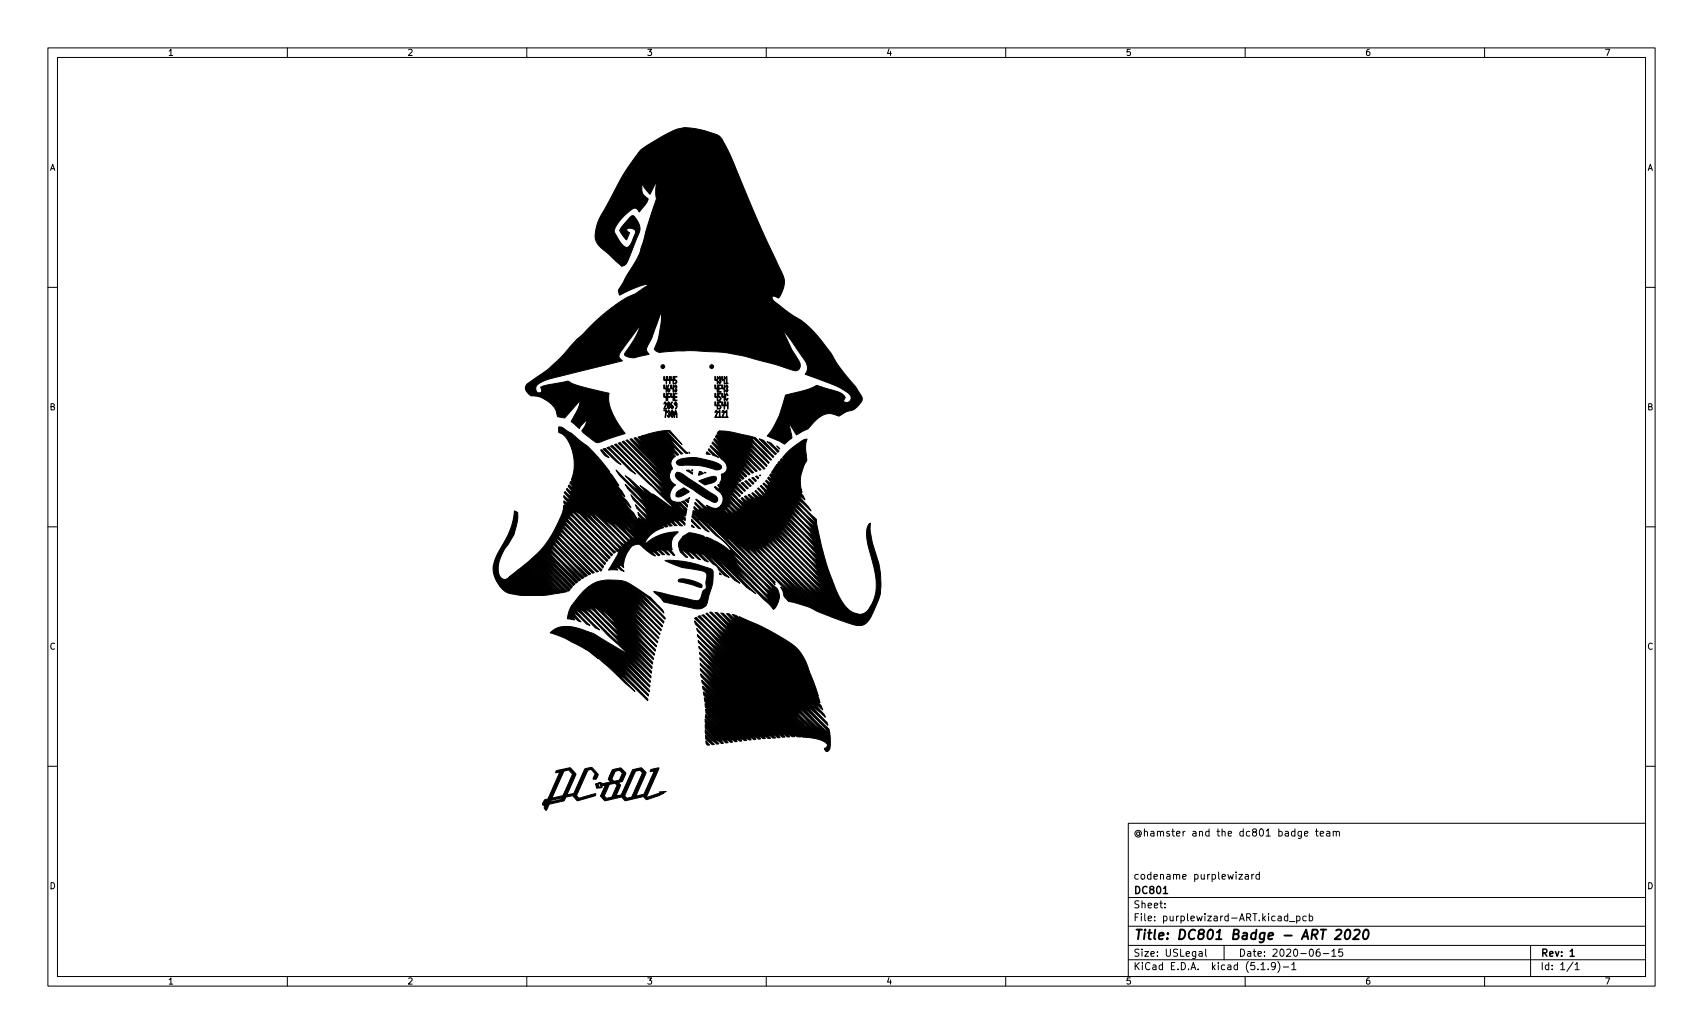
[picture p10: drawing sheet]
<svg xmlns="http://www.w3.org/2000/svg" width="356mm" height="216mm" viewBox="0 0 356 216" stroke-linecap="round" stroke-linejoin="round" font-family="sans-serif">
<g fill="none" stroke="#000" stroke-width=".21">
<path d="M10 10h335.6v195.9h-335.6zM12 12h331.6v191.9h-331.6zM60 10v2M110 10v2M160 10v2M210 10v2M260 10v2M310 10v2M10 60h2M343.6 60h2M10 110h2M343.6 110h2"/>
<path d="M10 160h2M343.6 160h2M235.6 171.9h108v32h-108zM272.4 174.1l.7-.2-.1-.3h-.4l-.2 .2 .1 .7h.5M274.7 173.6h.5M274.9 173.1v1.3l.3 .2M275.7 174.1l.7-.2-.1-.3h-.4l-.2 .2v.7h.6M277 173.6h.6l.1 1M277.7 173.9l-.5 .1-.2 .2 .2 .4 .5-.1M278.4 173.7l.2-.1h.4v1M278.4 173.6v1M279 173.8l.2-.2h.4l.1 1"/>
<path d="M235.6 197.4h108M235.6 193.4h108M235.6 187.4h108M243.2 189.4v.2M243.2 188.7v.1M250.4 198.7h.6v1M251 199l-.5 .1-.2 .2 .2 .4 .5-.1M251.7 198.2v1.3l.3 .2M255.6 197.4v3M258.7 182.6h.8l-.8 1h.8M260 182.6h.6l.1 1M260.7 182.9l-.5 .1-.2 .2 .2 .4 .5-.1"/>
<path d="M261.4 182.6v1M261.8 182.6l-.4 .3M263 182.6h-.5l-.3 .3 .2 .6h.6M263 182.1v1.5M268.9 191.4l-.4-.1-.3 .3 .1 .6h.6M268.9 190.8v1.5M269.2 192.4h1.2M270.7 191.4l.5-.1 .3 .3-.2 .6h-.6M270.7 191.3v1.5M272.7 191.4l-.4-.1-.3 .3 .2 .6h.5M273.4 191.4l.4-.1 .3 .3-.1 .6h-.6M273.4 190.8v1.5"/>
<path d="M275.5 198.2h-.4a1.01 1.01 0 0 0 0 1.5l.5-.2 .1-.5-.3-.3h-.3l-.3 .3M276.3 199.1h1.2M278.1 198.6l.4-.4v1.5M278.1 199.7h.9M280.3 198.2h-.7l-.1 .7 .2-.2 .5 .1 .2 .2-.1 .5-.2 .2-.6-.2M319.6 197.4v6.5M60 203.9v2M110 203.9v2M160 203.9v2M210 203.9v2M235.6 200.4h108M260 203.9v2"/>
<path d="M263.3 201.4l.4-.4v1.5M263.3 202.5h.9M264.8 202.3v.2M266.3 201.6l-.3 .3-.4-.1-.1-.2 .1-.6h.4l.2 .1a.99 .99 0 0 1-.3 1.4h-.3M266.8 200.8a1.72 1.72 0 0 1 0 2.2M268 201.9h1.1M269.7 201.4l.5-.4v1.5M269.7 202.5h.9M310 203.9v2M328.5 200.9l-1.3 1.9M328.9 201.4l.4-.4v1.5M328.9 202.5h.8"/>
</g>
<path d="M242.9 186.6h.9M327.9 198.6l.4-.4v1.5M327.9 199.7h.8" fill="none" stroke="#000" stroke-width=".3"/>
<path d="M279 194.3l.3-.2h.5l.3 .2v.4l-.1 .3-1.3 1.1h1.2M281.1 194.3l.5-.2a1.19 1.19 0 0 1-.4 2l-.3-.2a1.69 1.69 0 0 1 .2-1.6zM282.8 194.3l.3-.2h.5l.3 .2v.4l-.1 .3-1.3 1.1h1.2M284.9 194.3l.5-.2a1.19 1.19 0 0 1-.4 2l-.3-.2a1.69 1.69 0 0 1 .2-1.6z" fill="none" stroke="#000" stroke-width=".4"/>
<g fill="#000" stroke="#000" stroke-width=".21">
<path d="M133.7 31.4l1.6-1.1 3.9-2.3 2.1-1 1.4-.3a16.1 16.1 0 0 1 5.1 .8 4.9 4.9 0 0 1 2.9 1.5l1.8 3.4 5.8 13.9 4.8 10.3a4.7 4.7 0 0 1-.5 5.6h-.1a1.1 1.1 0 0 0-1.3-.2v.1a2.76 2.76 0 0 0 1.5 1.6l3.5 2.5a16.2 16.2 0 0 1 5.7 5.5l1.6 2.1 1.7 2.7 3.5 4.3 .7 1.2a1.54 1.54 0 0 1-.1 2.5 3.9 3.9 0 0 1-2.7 1.5l-1.4 .9a3.8 3.8 0 0 0-5 1l-.3 .3a3.6 3.6 0 0 1-2.3 1.8l-1.3 .8-1.4-2.1 .4 2.7-1.5 1.3-1.1-.6-2.5-1.1 1.1-1.5 1.4-2.7 1.3-4.3 2.2-.5a14.9 14.9 0 0 0 4.3-1.6l2.7 .9a4.8 4.8 0 0 1 3.3 1.6l-.2 .4a.44 .44 0 0 0-.1 .6 .44 .44 0 0 0 .6 .2 1.11 1.11 0 0 0 .9-1.1 1.11 1.11 0 0 0-.8-1.1l-.3-.2a29 29 0 0 0-5.6-2.5l-2.9-1.1a2.49 2.49 0 0 0-.4-3.3l-4.1-5.8-.1 .1 1.9 4 1.1 1.7a1.65 1.65 0 0 1 0 2.5 5.2 5.2 0 0 1-2.9-.7l-8.1-2.2-4.1-.8-6.9-.4-5.7 .3a1.83 1.83 0 0 1-1.9-.3l-.3-.3 .8-2.1 .5-2.7a6.7 6.7 0 0 0 .1-2.9l-2.1 5.7a3.2 3.2 0 0 0-.8 2.4l.4 .7-2.4 .5a2.49 2.49 0 0 1-2.7-.5l1.1-1.7a11.9 11.9 0 0 0 2-4.1v-.2l-.6 .9-3.1 4.3a1.22 1.22 0 0 0 .2 2.1l-12.8 3.2a10.9 10.9 0 0 0-5.1 2 .85 .85 0 0 0-.3 1 .85 .85 0 0 0 1 .5l.3-.2v-.5l-.2-.5 .2-.1 1.4-.4 3.2-.5a1.35 1.35 0 0 1 1.8 .3l2.2 .7 5.4 1.3a7.4 7.4 0 0 0 1.4 5.3l2 3.1-3.3 1.1a5.2 5.2 0 0 1-2.7 .8l-2.6-2a.42 .42 0 0 1-.4-.2 .42 .42 0 0 1 .1-.5l.7-1.1 .3-1.2-1.6 2.1-1.7-1.5 .2-.5a8.8 8.8 0 0 0 1.6-3.8l-3.2 3.6-1.5-.4a5.3 5.3 0 0 0-5-4.2 1.53 1.53 0 0 1-1.5-.9 1.53 1.53 0 0 1 .3-1.7l4.9-3.6a36.6 36.6 0 0 0 4.7-4.9l1.8-1.7a34.7 34.7 0 0 1 10.5-8.3l.7-.3 2.7-2h-.2a21.6 21.6 0 0 0-5.9 2.3l-.1-.1a1.29 1.29 0 0 1 .3-1.7l4-7 1.5-5.4 2-5.9-.2-2.1 .2-1.6-1.4 2.8-1.6-2.2-.1 .3a2.44 2.44 0 0 0 1.4 2.9l-.5 .9-1.4 1.8a.98 .98 0 0 0-.8-.8 .98 .98 0 0 0-1.1 .4l-.2 .2a9.2 9.2 0 0 0-3.1 4.2l.4 1a4 4 0 0 0 2.2 2.3 2.43 2.43 0 0 0 1.3-1.7l.3-.9a.96 .96 0 0 0-.1-1.1 .96 .96 0 0 0-1.1-.2h-.2a.52 .52 0 0 0-.1 .6 .52 .52 0 0 0 .5 .3l-.7 1.5-1.1-1.4a.99 .99 0 0 1 .3-1.5l1.1-1.3a1.28 1.28 0 0 1 1.2-.8 3.4 3.4 0 0 1 .6 4.7l-.5 1.3a14.3 14.3 0 0 1-1.9 4.2l-.8 .3-2.7-2.6a5.7 5.7 0 0 1-2.7-3.4 10.6 10.6 0 0 1 2.1-6.2l3.7-6.8zM138.6 78.6l.1 .7h.4l.1-.7v1.5l-.1-.7h-.5zM139.4 78.6l.1 .7h.3l.1-.7v1.5l-.1-.7h-.5zM140.1 78.6l.1 .7h.3l.1-.7v1.5l-.1-.7h-.4zM140.8 78.6h.6v.1h-.5v.6a.42 .42 0 0 1 .5 .5 .42 .42 0 0 1-.6 .3l.4-.4-.2-.3a.32 .32 0 0 1-.3-.1 .32 .32 0 0 1 .1-.4zM149.3 78.6l.1 .7h.3l.2-.7-.1 1.5v-.7h-.5zM150.3 78.6l.3 .4a.38 .38 0 0 0-.2 .4 .38 .38 0 0 0 .2 .3l-.3 .4-.3-.3 .1-.1 .2 .2 .1-.2-.2-.3 .2-.5-.1-.1-.3 .2zM150.7 78.6l.1 .7h.4l.1-.7v1.5l-.1-.7h-.5zM151.7 78.6l.1 1.4 .2 .1h-.6l.3-.1v-1.1l-.3 .1zM116.7 89.1a3 3 0 0 1 1.8 .9l.9 .5 1.7 1.5a23.1 23.1 0 0 1 5.4 5.5l.8 1-1.4-1.3 2.3 2.6 1 1.6-.6-.4 1.2 1.5 .7 1.2-1.2-.9 1.7 2 .8 1.2-1.9-1.5 .9 1a9.7 9.7 0 0 1 2.3 2.9l.3 .2v-.5l1.1 1-.8-1a1.1 1.1 0 0 1-.5-1.1l1.1 1.1 1.1 .8-1-1.3-1.4-1.5-.3-.7 1.6 1.7 1 .6-.2-.3-2.9-3.1-.5-1 2.6 2.6 1 .7-4.1-4.4-.6-1 2.8 2.8 2 1.6-6-6.3-.8-1.2 3 3 1.8 1.5-2.8-3.2 1.1 .7 3.2 2.9-1.2-1.6 2.9 2.2-.3-.5 2.8 2a1.51 1.51 0 0 0 1.4 .7l-12.9-12.7a.72 .72 0 0 1 .9 .5l6.8 6.8 3.8 3.5-3.9-4.2-6.9-6.9 .4-.1 8.3 8.3 2.3 2-2.3-2.5-7.9-8a.5 .5 0 0 1 .8 .4l6.3 6.3 3.3 2.9-3.4-3.6-6-6a.22 .22 0 0 1-.2-.2 .22 .22 0 0 1 .2-.3 .22 .22 0 0 1 .3 .2l4.5 4.6 4.6 4.3-8.8-9.2 .3-.1 7.3 7-6.7-7.1 .3-.1 .2 .2 6.4 6.1-6.1-6.4 .4-.1 .2 .2 5.1 4.8-3.1-3.1-1.8-2 .6-.2 1.9 1.9-1.7-1.9h.9l.4 .4-.1-.2-.3-.2h-.9l2.8-.9 2.3-.3 2.4 2.6 2.2 2.1-.5 .1-2.1-2.1-1.6-1.3 3.1 3.4-.4 .1-1.1-1-.8-.6 1.4 1.7-.3 .2-1.2-.9 .8 1a1.83 1.83 0 0 0-.6 2.7 2.05 2.05 0 0 0 .7 3.4 2.09 2.09 0 0 0-.6 3.3l.7 .2a1.03 1.03 0 0 1 1.4 .7l.4 .4a.63 .63 0 0 1 .3 1l-.8-.9-1.2-1 1.5 1.7a.65 .65 0 0 1 .3 1l-1.5-1.3 1.5 1.8v.5l-.8-.5 .8 1.1-.1 .4-1.6-1.3 1.1 1.4-.6-.1-.7-.7-.7-.4 .3 .5 .6 .6-.5 .1-1.1-.9 .6 .9-.5 .1-.9-.7 .5 .7a.59 .59 0 0 1-1-.2l-.2-.1 .3 .6a.61 .61 0 0 1-.8-.1l.1 .3a5 5 0 0 0-3.2 3.2l1.6-1.2 1.5-.7h.4v-.1l1.9-.5h1.5a3.1 3.1 0 0 0-1.2 3.7l-.4-.3 .9 1.5h-.3l-1.7-1.4 1 1.3-.5-.1-1.5-1.1 .1 .3 .7 .8h-.4l-.8-.7-.4-.2 .1 .4 .6 .6a1.46 1.46 0 0 1-1.3-.7h-.3l.7 .9a11.9 11.9 0 0 1-3.4-2.4 2.27 2.27 0 0 0-2.5 1.6l-.5 1.2-.3 1.2h-.1l.1 .8-.4-.3-.5-.2a1.91 1.91 0 0 0 1 1.2l-.6-.1-.9-.6a.3 .3 0 0 0 0 .3 .3 .3 0 0 0 .2 .2h-1.9l1.7-2.9 .3-.8-8.2-8.2h.8l1.5 1.8 2.3 2.4 3.3 3.2 .8 .5-.9-1.3-4.5-4.4-2.4-2.2h1l1.2 1.5 4.2 4.3 1.9 1.5-.3-.6-6.6-6.4-.4-.3h-1.9l-.3-.2h3l1.3 1.5 4.2 4.3 1.5 1.2-.3-.6-.8-.9-5.5-5.3h1l5.6 6 .6 .2a21.5 21.5 0 0 0-4.7-4.7l-.5-.5h1l3.2 3.5 1 1 .7 .4-.8-1.1-2.9-2.7h1l2.3 2.6 1.1 .7-.8-1-2.5-2.3h-1.1l-.3-.3h2.1l1.3 1.5 1.3 1.1-1.1-1.3-1.5-1.3h-2.1l-.6-.6h3.2l1.4 1.6 .8 .6-2.2-2.2h-3.2l-.3-.2h-1l-.9-.9h5.4l2 2.2 .8 .6-2.8-2.8h-5.4l-1.1-.1-.4-.2h-3l-.5-.3 .5 .8 7.9 7.8-.3 .3-7.8-7.8-1.1-.8 1.1 1.4 7.6 7.5-.3 .3-7.9-7.9-1.1-.8 1 1.3 7.7 7.6-.2 .3a.32 .32 0 0 1-.4-.3l-7.4-7.5-1.2-.8 1.1 1.3 7.6 7.6-.2 .3-7.9-7.9-1-.6 1.9 2.2 6.7 6.7-.1 .3-6.7-6.8-2.2-1.8 1.1 1.4 7.5 7.5-.2 .4-6.1-6.3-1.8-1.7-.8-.5 1.1 1.4 6.9 6.9a.64 .64 0 0 1 .5 .7l-.2 .1-7.1-7.1-1.6-1.3 1.1 1.4 7.2 7.1-.4 .1-6.9-6.9-1.3-1 .8 1.1 6.9 7-.4 .1-6.3-6.3-1.4-1.2 1.2 1.5 6.1 6.1-.4 .2-6.2-6.3-1.1-.7 1 1.2 6 6-.2 .1a.34 .34 0 0 1-.3 .1 .34 .34 0 0 1-.3-.3l-5.4-5.6-1.2-.9 1.3 1.6 5.5 5.4-.5 .2-4.6-4.7-1.6-1.5-.5-.3 1.5 1.9 5 4.8-.4 .3-4.8-4.9-1.7-1.5 1.8 2.1 4.5 4.4-.4 .4-6.4-6.2 6.2 6.3-.4 .4-6.2-6.1 6 6.3-.3 .4-6.3-6.1 6.2 6.3-.3 .2a.47 .47 0 0 1-.6-.4l-5.7-5.5 5.9 6.1-.7 .2-5.7-5.7 5.6 5.7-.8 .1-5.3-5.2 5.2 5.2-3.2 .5h-4.5l-1.3-.1a4 4 0 0 1-3.3-1.8h9.9l1.2 1.3-1.2-1.3h-9.9a5.7 5.7 0 0 1-.2-7.3l.3-.5a16.6 16.6 0 0 0 2.9-7.9l.7 .3a9.6 9.6 0 0 1-2.1 6.8 7.8 7.8 0 0 0-1.8 6.1 1.24 1.24 0 0 0 1 1.1 1.24 1.24 0 0 0 1.3-.6h3.5l1 1-1-1h-3.5l1.3-1.1h2.3l2 2-2-2h-2.3l.4-.3h2.7l1.6 1.7-1.6-1.7h-2.7l2.6-2.2a21.1 21.1 0 0 0 6-8.2l.6-1.5 .2-1h12.8l2.2 2.3 1 .9-1.2-1.4-2-1.8h-12.8l.1-.6 .6 .4-.6-.9 .1-.4 .9 .6-1-1.3v-.4l1.4 1-1.3-1.6 .2-.2 1.4 1-1.1-1.5 .1-.2 1.3 .9-1.1-1.3 .2-.4 1.1 .8-.5-.6a.57 .57 0 0 1-.2-.9l.7 .5-.6-.8 .1-.1a9.3 9.3 0 0 0-1.8-9.3l-.5-.3a.71 .71 0 0 1-.5-1zM125.4 94l.3-.1 1.4 1.6a2.79 2.79 0 0 1-1.7-1.5zM125.9 93.7a.53 .53 0 0 1 .9 .4l2.9 2.9-1.1-.7z"/>
<path d="M126.7 93.5l.5-.2 5.5 5.7a28 28 0 0 1-4.5-4.2zM138.6 82.1l.1 .7h.4l.1-.7v1.6l-.1-.7-.5-.1zM138.9 83.9a.55 .55 0 0 1 .3 .5 .55 .55 0 0 1-.3 .5l-.1 .4 .4 .1h-.6l.5-1.1-.2-.2-.3 .3zM138.6 85.7h.6l-.3 1.5 .2-1.4zM138.6 80.4h.1v.7h.4v-.7h.1v1.5h-.1v-.7h-.5zM139.2 89.9h.7l2.5 2.9zM139.6 85.7l.3 .4a.38 .38 0 0 0-.2 .3 .38 .38 0 0 0 .2 .4 .28 .28 0 0 1-.3 .4 .28 .28 0 0 1-.2-.5l.2 .3 .1-.2a.56 .56 0 0 1 0-.8l-.1-.2-.3 .3zM139.6 83.9l.3 .4v.7l-.3 .4-.3-.4a.33 .33 0 0 0 .5 0 .33 .33 0 0 0 0-.4l-.5 .4v-.7h.1l.1 .5 .3-.5-.2-.2-.3 .2zM139.6 80.4h.1l-.3 .4 .1 .4a.29 .29 0 0 1 .4 .1 .29 .29 0 0 1-.1 .4l-.2 .2-.3-.4 .3 .2 .2-.2-.2-.2-.3 .2v-.7zM139.3 82.1h.6l-.5 .2v.5l.5 .1-.4 .1-.1 .7zM140.1 82.1l.1 .7h.3l.1-.7v1.6l-.1-.7-.5-.1zM140.3 85.7l.4 .3v.8l-.3 .4-.4-.4 .3 .2 .2-.2v-.5l-.3 .5h-.2v-.5h.2v.2l.3-.4-.2-.2-.1 .4h-.2z"/>
<path d="M140.3 83.9l.1 .1-.2 .3v.5v-.1a.26 .26 0 0 1 .4 0 .26 .26 0 0 1 0 .3l-.2 .4-.4-.4 .4 .2 .1-.2-.2-.2-.3 .2v-.7zM140 80.4h.2v.7h.3v-.7h.2v1.5h-.2v-.7h-.4zM140.8 82.2l.6-.1-.5 .2v.5h.5v.2h-.5v.5h.5l-.3 .2a.23 .23 0 0 1-.3-.1 .23 .23 0 0 1 0-.3zM141 83.9l.4 .4v.8l-.3 .3 .1-.9-.1 .2-.3-.4 .3 .2 .1-.2-.1-.2-.3 .2zM141 85.7l.4 .7v.8h-.1l-.1-.7h-.3v.7h-.1v-.9a.25 .25 0 0 0 .4 0 .25 .25 0 0 0-.1-.3l-.2 .3h-.1zM141 80.4l.4 .4a.37 .37 0 0 0-.2 .4 .37 .37 0 0 0 .2 .3 .28 .28 0 0 1-.3 .4 .28 .28 0 0 1-.2-.5l.2 .3 .1-.2-.2-.4 .2-.4-.1-.1-.3 .2zM141.3 98.6a7.7 7.7 0 0 1 3.1 1.7l4.2 2.7a1.49 1.49 0 0 1 1.2 1.5 .81 .81 0 0 1-1.3 .1l-1.4-.7-2.9-2a8.9 8.9 0 0 1-3.2-2.5l.1-.4zM143.9 94.4l.2 .2zM143.3 98.2a.68 .68 0 0 1 1 .3l.3 .2v.3zM144.4 98.1h.3l-.1 .3zM141.4 96.2a8.5 8.5 0 0 1 6.6-.1 4 4 0 0 1 2.7 1.4 1.05 1.05 0 0 1-1.5 .5h-.1a15.2 15.2 0 0 0-6-.9 1.58 1.58 0 0 1-1.9-.5zM146 98.5h.4l.5 .4-1 .3v-.3l.2 .1z"/>
<path d="M147 98.6l.4 .1-.2 .1zM147.6 94.3l.7 .6-.8-.1zM148 93.7l2 1.8a3.5 3.5 0 0 1-2.1-1.5zM145.9 100.4l2.4-.8a1.15 1.15 0 0 1 1.3 .1 1.33 1.33 0 0 1-1.5 1.3l-.3 .1a.93 .93 0 0 1-1.3-.3zM149.3 80.4h.1v.7h.3l.1-.7h.1v1.5h-.1v-.7h-.5zM149.3 83.9l.1 .7h.3l.2-.7-.1 1.5v-.7h-.5zM149.5 85.7l.4 .4-.5 .9 .4 .2h-.5l.4-1.1-.1-.2-.3 .2zM149.3 82.1l.1 .7h.4v-.7l.1 .1-.1 1.5-.1-.7h-.4zM150.2 85.7h.1v1.4l.3 .1h-.6l.2-.1v-1.2l-.2 .2zM150 80.4h.6l-.5 .1v.6h.5l-.5 .1v.6l.5 .1a.43 .43 0 0 1-.6-.1 .43 .43 0 0 1 0-.5zM150 83.9l.6 .1h-.5v.6a.4 .4 0 0 1 .5 .5l-.3 .3h-.3l.4-.4-.1-.3h-.3zM150 82.1h.6l-.5 .2v.5h.2l.3 .5a.38 .38 0 0 1-.6 .4v-.1a.32 .32 0 0 0 .4-.4 .32 .32 0 0 0-.4-.2z"/>
<path d="M150 90.1l1.4 1.2-1.2-1.3 2.5 .2 5 1.2 3.9 3.9-.1 .1a.19 .19 0 0 1-.2 .1 .19 .19 0 0 1-.1-.2l-3.4-3.4-1-.6 .9 1.2 3.4 3.4-.2 .2-3.2-3.1-1.3-1.1 1.2 1.5 3 3.2-.1 .2-2.8-2.7-1.8-1.6 4.3 4.7-.2 .2-4.2-3.9 3.9 4.3-.3 .1-3.9-3.6 3.4 3.8-.3 .1-3.4-3.1 2.9 3.2-.3 .2-2.9-2.7 2.5 2.9a.53 .53 0 0 1-.8-.3l-2.1-1.8 2.1 2.4-.2 .2-2.2-1.9 1.7 2.1-.2 .2-1.9-1.5 1.3 1.5a.27 .27 0 0 1 .1 .4 .27 .27 0 0 1-.4-.2l-1.3-1 1.3 1.5a.51 .51 0 0 1-.5 .2 .51 .51 0 0 1-.4-.4l-.8-.6 1 1.2a.3 .3 0 0 1-.1 .3 .3 .3 0 0 1-.3 0l-1-.8 2.4 2.8-.2 .1-2.6-2.3 2.3 2.7-.2 .2-2.4-2 2.1 2.4-.2 .2-2.1-1.8 1.7 2 1.7 1.5h9.8l2.6 2.9 2.4 2.1-2.1-2.5-2.9-2.5h-9.7l-.4-.6h10.7l2.2 2.6 2.9 2.6-2.8-3.2-2.3-2h-10.7l-.9-1a.45 .45 0 0 1 .8 .3l.9 .6-1-1.3 .3-.1 1.5 1.1-1.1-1.3 .3-.2 1.6 1.2-1.1-1.4 .3-.1 1.5 1.2-1-1.4 .2-.1 1.7 1.3-1.3-1.6 .2-.2 1.9 1.5-.4-.5h3.1l.2 .1-.2-.2-3.1 .1-1.1-1.4 .2-.1 1 .9 .7 .4-.5-.7h3l.2 .2-.2-.2h-3l-.9-1 .2-.2 .9 .9 .6 .2-.5-.8h2.9l.3 .3-.3-.3h-2.9l-.6-.6 .2-.2 1.1 .8-.8-1.1 .2-.3 1 .7-.7-1 .2-.3 .7 .4-.2-.4a.35 .35 0 0 1-.2-.5 .35 .35 0 0 1 .6 0l-.1-.1a.52 .52 0 0 1 .1-.8h.2l-.1-.2 .7-1.1 .5 .2-.3-.4a.38 .38 0 0 1 .4-.3 .38 .38 0 0 1 .3 .2l.2 .1-.4-.7 .3-.2 .6 .3-.4-.6 .4-.4 .2 .2-.1-.4 1.2-1.1a10.2 10.2 0 0 1 3.3-2.1v.3a7.6 7.6 0 0 0 0 3.2h-.1a1.47 1.47 0 0 1-.3 1.8l-.8 2.6v2l-.3-.2 .3 .4 .3 1-.8-.6 1.1 1.4 .3 .8-1.6-1.3 2.3 2.8 .6 .8-3.1-2.7 1.5 1.9 2.1 2a1.22 1.22 0 0 1 .6 1.3l-.1-.1a21.8 21.8 0 0 0-4.5-4.4l.2 .2a29.8 29.8 0 0 0 4.4 4.5l1.7 7.1 1.4 4.2a20.8 20.8 0 0 0 3.4 6.4 4.4 4.4 0 0 0 2.5 1.2 2.83 2.83 0 0 0 2.5-2.1 11.4 11.4 0 0 0 .3-8.6l-.5-1.8a12.1 12.1 0 0 1-.7-5.8l.6-.8v1.6l.4 2 1.4 4.9 .4 2.1 .1 2.4-.2 1.8-1.2 3.1a6.2 6.2 0 0 1-2.4 3.4 6.1 6.1 0 0 1-3.9-.7l-5.3-2-2-1-3.7-1.1-1-1 .8 .9h-.4l-.5-.5a2.68 2.68 0 0 1-.8-1.7l-.4-.8 3.3 3.1-4.2-4.5-7.6-7.4h1l1.5 1.8 2.1 2.2 8.1 7.7-5.3-5.6-6.1-5.8h1l1.6 1.8 2.3 2.3 7.3 7-3.4-3.6a79 79 0 0 0-7.6-7.4h1l2.1 2.4 9.5 9.2-8.4-8.8-2.6-2.4-.6-.4-2.2-.1-.3-.3h-1h4.2l2 2.4 10.3 9.9-9.3-9.7-2.7-2.4-.3-.2h-4.2l-.4-.4h5.3l2.3 2.6 10.1 9.8-9.7-10.1-2.5-2.2-.2-.1h-5.3l-.7-.7h6.4l1.5 1.8 3.1 3.1 8.4 8.2-5.8-6.2-4.9-5-2.2-1.8-6.5-.1-.4-.3 3.6 4 4.5 4.4a1.19 1.19 0 0 1 .7 1.3l-9.8-9.7h8.5l1.2 1.4 4.1 4.2 7.3 6.9-4-4.3-5-5-3.5-3.3-8.6 .1-.5-.5h9.7l1.4 1.8 2.5 2.5 7.5 7.2-4.6-5-4.6-4.6-2.2-1.9h-9.7l-.5-.4 1.6 1.9 8.6 8.5a3.1 3.1 0 0 1 .9 4.6l-.6 .7-.9-1.1-8.2-7.8h1l4.6 4.8 3.4 3.1-3.1-3.4-4.8-4.5h-1.1l-1.3-1.4h2.1l1.3 1.5 4.6 4.8 2.2 1.9-1.9-2.3-5.2-5.1-1-.8-2.3-.1 6.9 7.2-.3-.3a30.8 30.8 0 0 1-5.2-4.6l-2.8-2.6 5 5.3-.6-.3a5.5 5.5 0 0 1-2.1-2l-4-3.7 .7 1 3.8 3.8-1-.4-1.2-1.2a2.11 2.11 0 0 0-1.2-1.3l-2.5-2.2h6.4l1.4 1.6 4.9 5 2.3 2-2.1-2.5-5-4.9-1.4-1.2h-6.5l-.2-.2 .3 .6 1.4 1.4-.7-.2-2.1-1.8 .1 .4 1.1 1.2a2.36 2.36 0 0 1-1.6-1.1l-1.1-.9 1.3 1.7-.4-.1-2.2-1.8 1.3 1.7h-.2a2.9 2.9 0 0 1-1.7-3.1 3.5 3.5 0 0 1 2.5-2.1 2.44 2.44 0 0 1 1.6 .5l-.1-.1 1.2 .3 1 .8-.4-.6 1.9 1-.1-.1h.2l1.7 1 1.3 1.1-.1-.1 .4 .2a10.2 10.2 0 0 0-3.6-3.7l-3.3-3.1h.9l2.3 2.5 2.4 2.4 6.5 6.6 3.9 3.5-1.9-2.2-9.9-9.8h11.7l1.8 2.1 4.1 4.2 4.4 4-5.6-6-4.7-4.3h-11.7l-.9-.8h12.8l1.9 2.1 3.8 3.9 2.1 2.1 1.9 1.6-.2-.3a79.3 79.3 0 0 0-9.5-9.4h-12.8l-1-1h14l6.4 6.8 2.5 2.2-3.4-3.8-5.5-5.2h-14l-.7-.7h15l4.8 5.2 2.3 2.2 1.3 1-3.1-3.5-5.3-4.9h-15l-.5-.4h16.2l4.6 5 1.9 1.8 1.2 .9-3.2-3.5-4.5-4.2h-16.2l-.2-.1h-.9l-1-1h6.4l.2 .3-.2-.3h-6.4l-.3-.3 .2-.5 .6 .4-.5-.9v-.3l1.6 1.1-1.4-1.7v-.3l2.1 1.7-1.9-2.4 2.7 2.1 3.2-.1 .3 .6 1.4 1.2h10.9l3.6 4 2 1.9 1.3 1-3.1-3.5-3.8-3.4h-10.9l-1.1-1.4-.5-.3-3.3-.1-.4-.7a2.3 2.3 0 0 0 2.7 .3l.2-.2h1.1a5.6 5.6 0 0 0 2.1 2.1l.3 .2-.3-.3h10.7l2.8 3.1 3.5 3.2-3.1-3.5-3.2-2.8h-10.7l-.6-.7a3.3 3.3 0 0 0-1.5-1.3h-1.1l.4-.8 .1-.8 2 2.1 1.5 1.3-.4-.5h10.7l2.6 2.9 3.1 2.8-3.1-3.5-2.5-2.2h-10.8l-1.2-1.3-1.9-1.8-.3-.5h.8l1.7 2 1.7 1.5-1-1.4-2.4-2.1h-.8l-1.6-1.6 .3-.1 .9 .5-.5-.8 .3-.2 .4 .1-.2-.2a2.63 2.63 0 0 0 .3-2 1.44 1.44 0 0 0 1.2-1 1.44 1.44 0 0 0-.5-1.6l-3-3.2 .1-.2 2.6 2.2-2.3-2.7 .1-.2 2.4 2-2.2-2.4 .2-.3 2.1 1.8-1.5-1.7a.59 .59 0 0 1-.2-.9l1.8 1.5-1.6-1.8zM150.7 82.1h.1v.7h.4l.1-.7v1.6l-.1-.7-.5-.1zM151 85.7a.53 .53 0 0 1 .3 .4 .53 .53 0 0 1-.2 .5l-.2 .4 .4 .1a.29 .29 0 0 1-.4 .1 .29 .29 0 0 1 0-.5l.3-.6-.2-.2-.3 .2zM150.7 80.4h.1v.7h.4v-.7h.1v1.5h-.1v-.7h-.5zM150.7 83.9l.1 .7h.4l.1-.7v1.5l-.1-.7h-.5zM151.7 82.2l.3 .4-.3-.3-.1 .3v.6l.1 .3 .3-.3a.25 .25 0 0 1-.1 .3 .25 .25 0 0 1-.4-.1l-.1-.9zM151.7 80.4a.45 .45 0 0 1 .3 .3 .45 .45 0 0 1-.1 .5 .36 .36 0 0 1 .1 .4 .36 .36 0 0 1-.3 .2l-.3-.3 .3 .2 .2-.2-.2-.4 .2-.3-.2-.2-.3 .2zM151.7 85.7h.1v1.4l.2 .1-.6-.1h.3v-1.1l-.3 .1zM151.5 83.9l.1 .7h.3l.1-.7v1.5l-.1-.7h-.5zM157 99.8a.81 .81 0 0 1 .9 .6l-.1 .2zM157.8 99.5l.3-.1 .3 .4-.1 .2zM158.5 91.6l.2 .1a1.6 1.6 0 0 1 1.2 .8l2.2 2.2-.2 .3z"/>
<path d="M158.6 99.2h.2l-.1 .2zM160.2 92.2l.3 .1a5.5 5.5 0 0 1 2 1.7l.2 .2a.31 .31 0 0 1-.4 .2 .31 .31 0 0 1-.3-.3zM162.2 93.1l.6 .6zM138.9 117.1v-.1a23 23 0 0 1 9.4 1.7 1.1 1.1 0 0 1 .6 1.5 13 13 0 0 1-1 4.6 2.11 2.11 0 0 1-2.1 2.3l-4.9-.9a5.1 5.1 0 0 1-2.4-.7l-.7-.8-1.3-1.2 6.8 1.5a3.9 3.9 0 0 0 2.7 .3l.3-.4a2.83 2.83 0 0 1 .8-1.7 1.24 1.24 0 0 0 .3-1.6l.1-.7a1.25 1.25 0 0 0-.1-1.3 1.25 1.25 0 0 0-1.2-.5l-3.8-.6zM141.5 102.6l1.2-.7 .7 .3a.47 .47 0 0 1 .5 .5l-.2 .1a3.1 3.1 0 0 1-2.4 .9l-.1-.6zM142.3 104.8l.6-.2 .4 .6a.44 .44 0 0 1 .2 .7zM143 104.5l.2-.1a.36 .36 0 0 1 .5 0 .36 .36 0 0 1-.1 .5zM144.4 108.4l1.9 2-.5-.1-1.4-1.4zM144.6 107.4l3.5 3.7-.7-.3-2.4-2.4a.75 .75 0 0 1-.4-1zM144.5 109.6l.5 .5-.6-.1zM150.2 119.6l.4 .4-.3-.1zM153.9 101.2l.5-.2 1.2 1.4-.2 .2z"/>
<path d="M154.7 100.9l.4-.2 1.2 1.2a.28 .28 0 0 1-.4 .2 .28 .28 0 0 1-.2-.3zM155.5 100.5l.3-.1 1.1 1-.3 .2zM156.3 100.1l.2-.1 .9 .9-.2 .2zM121.9 123.4l1.9-1.5a9.6 9.6 0 0 1 7.6-.1l2.5 1.7a11.2 11.2 0 0 1 3.8 3.2l.7 .7 .2 .6-5.1-4.7 2.3 2.6 3.1 3.1-.1 .3-6-5.6 2.9 3.1 3 3-.1 .3-3.3-3.3-2.9-2.5 5.9 6.3v.3l-3.6-3.5-2.7-2.4 6.1 6.4-.1 .3-3.6-3.5-2.7-2.4 6.1 6.5v.2l-6.1-5.6 5.9 6.2-.1 .3-5.8-5.5 5.6 6.1v.2l-5.7-5.3 5.5 5.9-.1 .2-5.5-5.1 5.4 5.8-.1 .3-5.1-4.8 5 5.3-.1 .3-4.8-4.4 4.7 5-.1 .3-4.4-4 4.3 4.6-.1 .4-4.2-4 4.2 4.5-.1 .4-4.4-4.1 4.4 4.7-.1 .4-4.9-4.6 4.8 5.2v.4l-5.4-5.1 4.6 4.9a1.19 1.19 0 0 1 .7 1.1l-5.9-5.5 5.4 5.7a.59 .59 0 0 1 .4 .8l-6.1-5.7 6 6.4v.3l-6.9-6.6 6.8 7.1-.1 .3-6.7-6.3 6.6 7-.1 .3-7.1-6.8 4.5 4.9-9.1-8.4 1.4 1.6-2.7-2.1h1.9l.9 1-.9-1h-1.9l-4.3-2.3-3-1.1a4.6 4.6 0 0 1 4.7-1.2l4.3 1.4 7.4 4.4-4.3-4-3.6-3.7-2.3-1.9h1.1l.6 1 2.3 2.3 4.8 4.4-3.2-3.6-3.3-3.2-1.2-.9h-1.1l.8 1.1 3.3 3.3-.9-.4-2.8-2.8-1.2-.9 .5 .7 2.4 2.5-.7-.3-1.6-1.6-1.2-.8 1.6 2-.5-.2-1.4-1 .6 .7-1.5-.2 .2-1.2 .5-1.2h3.8l.6 .9 3.5 3.6 2.3 2-1.8-2.2-3.5-3.5-1-.7-3.9-.1 .1-.3h4.5l1.6 2 2.8 2.7 1 .8-1.9-2.3-3.1-2.9h1l.5 .8a13.5 13.5 0 0 0 3 2.8l-1.3-1.5-2.2-2.1h-1l-.4-.3h-4.5zM141.7 121a6.7 6.7 0 0 1 4.9 1.2 .34 .34 0 0 1-.1 .5 .34 .34 0 0 1-.5-.1l-3.1-.9a1.42 1.42 0 0 1-1.3-.5zM145.1 129.1l.3-.2 2.9 3 3.7 3.3-3.3-3.6-3-2.9 .4-.2 2.2 2.3 3.8 3.5-1.1-1.2 1-.1-1 .1-2.4-2.8-2.1-1.8 .4-.1 2.9 2.8 2.1 1.8-1.6-2-2.9-2.9 .3-.1 2.9 2.9 1.4 1.1-1-1.3-2.8-2.9h.4l2.5 2.5 1.2 .9-3-3.3h.2a3.6 3.6 0 0 1 1.7 1.4l1.6 1.3-2.3-2.6a1.07 1.07 0 0 1 1.1 .6l1.8 1.5-1.7-2 .6 .1 1.6 1.4-1-1.3 .9 .3 .9 .7-.4-.5 4.8 2.1a3.6 3.6 0 0 1 1.8 1.3l.4 .4-1.2-1.2 1.4 .7a17.8 17.8 0 0 1 5.7 4.3 15.9 15.9 0 0 1 1.9 4.1l1.8 4.8-.6-.5 .1 .2a2.97 2.97 0 0 1 .8 1.7l-1.2-1 1.5 1.7 .3 .8-2.1-1.8 2.5 2.8 .1 .6-3.3-2.9 3 3.2a1.49 1.49 0 0 1 .8 1.1l.1 .2-4.8-4.4 2.3 2.6 2.7 2.6 .2 1-2.8-2.9-3.7-3.5 3.3 3.6 3 2.8a5.2 5.2 0 0 1-.1 3.5 .5 .5 0 0 1-.6 .1 .5 .5 0 0 1-.2-.6l.4-.2 .2-.6a7.9 7.9 0 0 0-5.1-1.5l-.5-.3v.3l-.7-.1-.8-.5 .3 .5a.78 .78 0 0 1-1-.3l-.5-.3 .4 .6-.5 .1-.9-.7 .4 .7h-.5l-1-.6 .4 .7a.71 .71 0 0 1-.9-.4l-.5-.3 .5 .8h-.1a.71 .71 0 0 1-.9-.4l-.5-.3 .5 .8a.67 .67 0 0 1-.9-.3l-.6-.4 .4 .7a.79 .79 0 0 1-1-.4l-.4-.2 .4 .7h-.4l-.9-.6 .3 .7h-.4l-.8-.5 .2 .6h-.3l-.9-.5 .3 .6h-.3l-.9-.4 .2 .5-.4 .1-.8-.5 .2 .5a.71 .71 0 0 1-.9-.3l-.4-.3 .3 .7-.3 .1-1.1-.8 .5 .9h-.4l-1.1-.8 .5 .9-.4 .1-1.4-1.3-1.9-2v-.7l2.5 2.4-2.2-2.4a.87 .87 0 0 1-.4-1.1l2.9 2.6-2.8-3 .1-.6 3 2.8-.6-.6h12.9l1.5 1.5-1.4-1.4h1.1l1.5 1.5-1.5-1.5-14.1-.1-2.4-2.5-.1-.8 3.3 3.1-3.3-3.5-.1-.8 3.6 3.4 11.8-.1 1.1 1.1 1-.1 1.8 1.8-1.1-1.2h1l1 1-1-1h-1l-.7-.6h-1.1l-1-1h-11.9l-.5-.6h12.9l1.3 1.3-1.3-1.3h-12.9l-3-3.1-.1-.8 3.9 3.7-.3-.4h12.9l2.6 2.6-2.6-2.5-12.9-.1-.5-.4h14.1l3.9 4-3.8-3.9h1.1l1.2 1.4 2.3 2.2-.7-1-2.8-2.6h-1.1l-.1-.1h-14.1l-.2-.2h16.2l1.2 1.4 3.1 2.8-2.8-3-1.5-1.2h-16.2l-2.3-2.4a1.82 1.82 0 0 1-.8-1.5l3.6 3.3-.2-.2h16.3l1.8 2.1 4.2 4-3.4-3.6-2.6-2.5h-16.3l-3-3.2a1.14 1.14 0 0 1-.6-1.1l4.2 3.8-3.7-3.9a1.2 1.2 0 0 1-.7-1.2l4.5 4.2-4.6-5-.1-.5 4.9 4.5-5-5.2v-.4l5 4.6-5-5.3v-.4l4.9 4.5-4.9-5.3-.1-.4 4.7 4.3-4.7-5v-.4l4.6 4.2-4.7-5-.1-.4 4.9 4.4-5-5.3v-.3l5.2 4.7-5.3-5.6-.1-.4 5.7 5.3-4.8-5.2a1.93 1.93 0 0 1-1-1.4l6.2 5.9-2.9-3.2-3-3a1.4 1.4 0 0 1-.8-1.3l3 3.1 3.8 3.5-3.6-4zM147.3 153.5l1.9 1.9-.5 .1-.2-.2a1.93 1.93 0 0 1-1.2-1.8zM147.3 152.3l2 2 .8 1a.68 .68 0 0 1-.9-.4l-1.9-1.7zM147.4 154.7l.8 .9h-.4a.8 .8 0 0 1-.4-.9zM116.2 160.9l2.8-.6 1.2 1.3-1.8 4.4 1.4-.4 2-4.3a1.52 1.52 0 0 1 1.8-1.1l.8 .9a.89 .89 0 0 1 .4 .9 .89 .89 0 0 1-.6 .7l-.4-.1 .5-1-.4-.5a.75 .75 0 0 0-.9-.4 .75 .75 0 0 0-.5 .8l-2.1 4.6 .5 .6 3.4-1 .1 .3-3.6 1.2a1.58 1.58 0 0 1-1.2-1l-.7 .1a.94 .94 0 0 0-1.1 .9l-3.1 .7-.6 1.3a.6 .6 0 0 1-.5-.5 .6 .6 0 0 1 .2-.6 .32 .32 0 0 1-.4 0 .32 .32 0 0 1 0-.4l3.8-.8 .1-.3-2.2 .5-.2 .3h-.8v-.1l-.3 .4h-.4a.98 .98 0 0 1 1-.9l.1-.2h.8l2.3-.5 1.9-4.5-.7-.8-1 .2-2.5 5.6h-.8l2.4-5.4-.8 .2zM124.8 163.8l.2 .5zM124.4 163.7l.5-.2a.46 .46 0 0 1 .7 .1 .29 .29 0 0 1 .2 .3 .29 .29 0 0 1-.1 .3 .4 .4 0 0 1-.5 .3h-.1a.43 .43 0 0 1-.5 0 .43 .43 0 0 1-.1-.5l-.1-.2 .4 .1-.2 .1 .1 .2h.1l-.1 .2 .5-.1a.21 .21 0 0 0 .4 0 .21 .21 0 0 0-.3-.3l.1-.2a.19 .19 0 0 0-.2-.2 .19 .19 0 0 0-.2 .1l-.6 .1z"/>
<path d="M127.9 160.7l1.1-.2a.78 .78 0 0 1 1.2 .3l.5 .7-.7 1.6-.9 .3 .5 .6-1 2.2h1.9a.88 .88 0 0 0 .8 .4 .88 .88 0 0 0 .7-.5l2.2-4.8-.3-.2a.93 .93 0 0 0-1.2 0l-2.3 5.1h-1.5l.8-.2 2.4-5.3 1-.2a.96 .96 0 0 1 1.5 .4 .65 .65 0 0 1 0 1.1l-1.8 4.2 1.7-.4 2.1-4.8-.7 .1-.1-.2a2.5 2.5 0 0 1 1.7-.6v.3l-2.5 5.7 .2 .2 2.4-.9 .2 .4-2.2 .8a.69 .69 0 0 1-1.1-.3l-.2-.2-3.5 .9a1.09 1.09 0 0 1-1-.8l-2.8 .7a.72 .72 0 0 1-1.2-.4l-.4-.5h.8l.3 .3a1.16 1.16 0 0 0 1.3-.1l1-2.4-.4-.5-1.2 .3-1 2.4h-.8l1-2.2h-.5l-.1-.4 1.7-.3-.5-.6h.7l.5 .4 1.1-.2 .7-1.5-.7-.6-.8 .2-.8 1.7h-.7zM137.7 165.4l1.4-.1-1.1 .6a.2 .2 0 0 1-.2 0 .2 .2 0 0 1-.1-.3 .2 .2 0 0 1 .3 0z"/>
<circle cx="138.4" cy="76.5" r=".4"/>
<circle cx="148.6" cy="76.5" r=".4"/>
<circle cx="143.9" cy="104" r=".17"/>
</g>
<text font-size="2.8" x="236.6" y="196.2">Title: DC801 Badge - ART 2020</text>
<g font-size="2.1">
<text x="236.6" y="174.6">@hamster and the dc801 badge team</text>
<text x="236.6" y="183.6">codename purplewizard</text>
<text x="236.6" y="189.7">Sheet:</text>
<text x="236.6" y="186.7">DC801</text>
<text x="236.6" y="192.4">File: purplewizard-ART.kicad_pcb</text>
<text x="236.6" y="202.5">KiCad E.D.A. kicad (5.1.9)-1</text>
<text x="236.6" y="199.7">Size: USLegal</text>
<text x="258.6" y="199.7">Date: 2020-06-15</text>
<text x="321.6" y="199.7">Rev: 1</text>
<text x="321.6" y="202.5">Id: 1/1</text>
</g>
<g font-size="1.8">
<text x="35" y="11.6">1</text>
<text x="85" y="11.6">2</text>
<text x="135" y="11.6">3</text>
<text x="185" y="11.6">4</text>
<text x="235" y="11.6">5</text>
<text x="285" y="11.6">6</text>
<text x="335" y="11.6">7</text>
<text x="10.3" y="35.6">A</text>
<text x="343.9" y="35.6">A</text>
<text x="10.3" y="85.7">B</text>
<text x="343.9" y="85.7">B</text>
<text x="10.3" y="135.6">C</text>
<text x="343.9" y="135.6">C</text>
<text x="10.3" y="185.7">D</text>
<text x="343.9" y="185.7">D</text>
<text x="35" y="205.6">1</text>
<text x="85" y="205.6">2</text>
<text x="135" y="205.6">3</text>
<text x="185" y="205.6">4</text>
<text x="235" y="205.6">5</text>
<text x="285" y="205.6">6</text>
<text x="335" y="205.6">7</text>
</g>
</svg>
